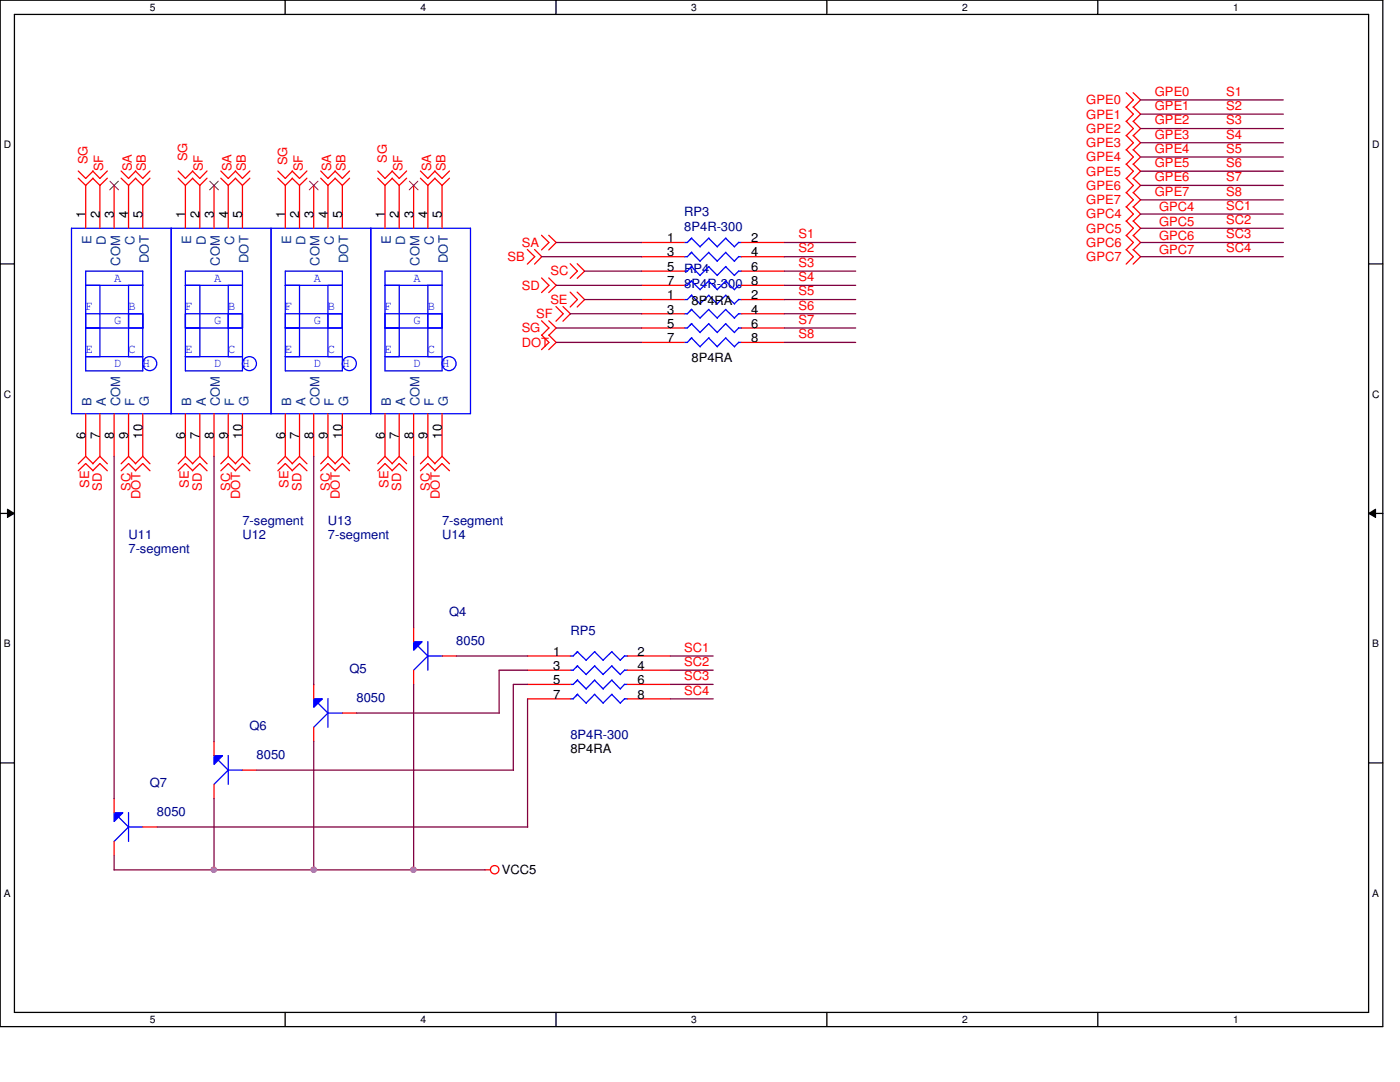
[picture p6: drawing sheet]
<svg xmlns="http://www.w3.org/2000/svg" width="279mm" height="216mm" viewBox="0 0 279 216" stroke-linecap="round" stroke-linejoin="round" font-family="sans-serif">
<path d="M0 0h276v204.9h-276zM2.9 2.9h270.2v199.1h-270.2z" fill="none" stroke="#000" stroke-width=".25"/>
<g fill="#fff">
<path d="M29.9 .3h1.1v2.3h-1.1z"/>
<path d="M29.9 202.3h1.1v2.3h-1.1z"/>
</g>
<path d="M56.9 0v2.9M56.9 202v2.9" fill="none" stroke="#000" stroke-width=".25"/>
<g fill="#fff">
<path d="M83.9 .3h1.1v2.3h-1.1z"/>
<path d="M83.9 202.3h1.1v2.3h-1.1z"/>
</g>
<path d="M111 0v2.9M111 202v2.9" fill="none" stroke="#000" stroke-width=".25"/>
<g fill="#fff">
<path d="M138 .3h1.1v2.3h-1.1z"/>
<path d="M138 202.3h1.1v2.3h-1.1z"/>
</g>
<path d="M165 0v2.9M165 202v2.9" fill="none" stroke="#000" stroke-width=".25"/>
<g fill="#fff">
<path d="M192 .3h1.1v2.3h-1.1z"/>
<path d="M192 202.3h1.1v2.3h-1.1z"/>
</g>
<path d="M219.1 0v2.9M219.1 202v2.9" fill="none" stroke="#000" stroke-width=".25"/>
<g fill="#fff">
<path d="M246.1 .3h1.1v2.3h-1.1z"/>
<path d="M246.1 202.3h1.1v2.3h-1.1z"/>
<path d="M.8 27.8h1.4v2.2h-1.4z"/>
<path d="M273.9 27.8h1.4v2.2h-1.4z"/>
<path d="M.8 77.6h1.4v2.2h-1.4z"/>
<path d="M273.9 77.6h1.4v2.2h-1.4z"/>
</g>
<path d="M0 52.7h2.9M273.1 52.7h2.9" fill="none" stroke="#000" stroke-width=".25"/>
<g fill="#fff">
<path d="M.8 127.3h1.3v2.3h-1.3z"/>
<path d="M273.9 127.3h1.3v2.3h-1.3z"/>
</g>
<path d="M0 102.4h2.9M273.1 102.4h2.9" fill="none" stroke="#000" stroke-width=".25"/>
<path d="M1.5 101.6l1.4 .8-1.4 .9zM273.1 102.4l1.4-.8v1.7z" fill="#000"/>
<path d="M1.5 101.6l1.4 .8-1.4 .9zM273.1 102.4l1.4-.8v1.7z" fill="none" stroke="#000" stroke-width=".2"/>
<g fill="#fff">
<path d="M.8 177.1h1.3v2.3h-1.3z"/>
<path d="M273.9 177.1h1.3v2.3h-1.3z"/>
</g>
<path d="M0 152.2h2.9M273.1 152.2h2.9" fill="none" stroke="#000" stroke-width=".25"/>
<g fill="none" stroke="#f00" stroke-width=".25">
<path d="M224.7 18.5l1.5 1.4-1.5 1.5M226.1 18.5l1.5 1.4-1.5 1.5M15.6 35.6l1.5 1.4 1.5-1.4M15.6 34.1l1.5 1.5 1.5-1.5M18.5 35.6l1.4 1.4 1.5-1.4M18.5 34.1l1.4 1.5 1.5-1.5M24.2 35.6l1.5 1.4 1.4-1.4M24.2 34.1l1.5 1.5 1.4-1.5M27 35.6l1.5 1.4 1.4-1.4M27 34.1l1.5 1.5 1.4-1.5M35.6 35.6l1.4 1.4M35.6 34.1l1.4 1.5 1.5-1.5"/>
<path d="M37 37v8.6M38.4 35.6l1.5 1.4M38.4 34.1l1.5 1.5 1.4-1.5M38.5 35.6l-1.5 1.4M39.9 37v8.6M41.3 35.6l-1.4 1.4M42.7 37v8.6M44.1 35.6l1.5 1.4M44.1 34.1l1.5 1.5 1.4-1.5M45.6 37v8.6M46.9 35.6l1.5 1.4M46.9 34.1l1.5 1.5 1.5-1.5"/>
<path d="M47 35.6l-1.4 1.4M48.4 37v8.6M49.9 35.6l-1.5 1.4M55.5 35.6l1.4 1.4 1.5-1.4M55.5 34.1l1.4 1.5 1.5-1.5M58.3 35.6l1.5 1.4 1.5-1.4M58.3 34.1l1.5 1.5 1.5-1.5M64 35.6l1.4 1.4 1.5-1.4M64 34.1l1.4 1.5 1.5-1.5M66.8 35.6l1.5 1.4 1.5-1.4M66.8 34.1l1.5 1.5 1.5-1.5M75.4 35.6l1.4 1.4 1.5-1.4"/>
<path d="M75.4 34.1l1.4 1.5 1.5-1.5M78.2 35.6l1.5 1.4 1.5-1.4M78.2 34.1l1.5 1.5 1.5-1.5M83.9 35.6l1.5 1.4 1.4-1.4M83.9 34.1l1.5 1.5 1.4-1.5M86.7 35.6l1.5 1.4 1.5-1.4M86.7 34.1l1.5 1.5 1.5-1.5M224.7 21.3l1.5 1.5-1.5 1.5M224.7 24.2l1.5 1.5-1.5 1.4M224.7 35.6l1.5 1.4-1.5 1.5M224.7 27l1.5 1.5-1.5 1.4M224.7 32.7l1.5 1.5-1.5 1.4"/>
<path d="M224.7 38.4l1.5 1.5-1.5 1.4M224.7 29.8l1.5 1.5-1.5 1.5M226.1 21.3l1.5 1.5-1.5 1.5M226.1 24.2l1.5 1.5-1.5 1.4M226.1 35.6l1.5 1.4-1.5 1.5M226.1 27l1.5 1.5-1.5 1.4M226.1 32.7l1.5 1.5-1.5 1.4M226.1 38.4l1.5 1.5-1.5 1.4M226.1 29.8l1.5 1.5-1.5 1.5M105.2 49.8l1.5 1.4-1.5 1.5M106.7 49.8l1.4 1.4-1.4 1.5M108.1 46.9l1.5 1.5-1.5 1.5"/>
<path d="M108.1 55.5l1.5 1.4-1.5 1.5M109.5 46.9l1.5 1.5-1.5 1.5M109.5 55.5l1.5 1.4-1.5 1.5M113.8 58.3l1.4 1.5-1.4 1.5M113.8 52.6l1.4 1.5-1.4 1.4M115.2 58.3l1.5 1.5-1.5 1.5M115.2 52.6l1.5 1.5-1.5 1.4M128.1 59.8h8.5M148 59.8h8.5M224.7 41.2l1.5 1.5-1.5 1.5M224.7 44.1l1.5 1.5-1.5 1.4M224.7 46.9l1.5 1.5-1.5 1.5"/>
<path d="M224.7 49.8l1.5 1.4-1.5 1.5M226.1 41.2l1.5 1.5-1.5 1.5M226.1 44.1l1.5 1.5-1.5 1.4M226.1 46.9l1.5 1.5-1.5 1.5M226.1 49.8l1.5 1.4-1.5 1.5M108.1 66.8l1.5 1.5-1.5 1.5M108.1 64l1.5 1.4-1.5 1.5M109.5 66.8l1.5 1.5-1.5 1.5M109.5 64l1.5 1.4-1.5 1.5M111 61.2l1.4 1.4-1.4 1.5M112.4 61.2l1.4 1.4-1.4 1.5M128.1 62.6h8.5"/>
<path d="M128.1 65.4h8.5M128.1 68.3h8.5M148 62.6h8.5M148 65.4h8.5M148 68.3h8.5M15.6 92.5l1.5-1.4 1.5 1.4M15.6 93.9l1.5-1.4 1.5 1.4M18.5 92.5l1.4-1.4 1.5 1.4M18.5 93.9l1.4-1.4 1.5 1.4M24.2 92.5l1.5-1.4 1.4 1.4M24.2 93.9l1.5-1.4 1.4 1.4M27 92.5l1.5-1.4 1.4 1.4"/>
<path d="M27 93.9l1.5-1.4 1.4 1.4M35.6 93.9l1.4-1.4 1.5 1.4M37 91.1l1.5 1.4M37 91.1l-1.4 1.4M37 82.5v8.6M38.4 93.9l1.5-1.4 1.4 1.4M39.9 91.1l1.4 1.4M39.9 91.1l-1.5 1.4M39.9 82.5v8.6M42.7 82.5v8.6M44.1 93.9l1.5-1.4 1.4 1.4M45.6 91.1l1.4 1.4"/>
<path d="M45.6 91.1l-1.5 1.4M45.6 82.5v8.6M46.9 93.9l1.5-1.4 1.5 1.4M48.4 91.1l1.5 1.4M48.4 91.1l-1.5 1.4M48.4 82.5v8.6M55.5 92.5l1.4-1.4 1.5 1.4M55.5 93.9l1.4-1.4 1.5 1.4M58.3 92.5l1.5-1.4 1.5 1.4M58.3 93.9l1.5-1.4 1.5 1.4M64 92.5l1.4-1.4 1.5 1.4M64 93.9l1.4-1.4 1.5 1.4"/>
<path d="M66.8 92.5l1.5-1.4 1.5 1.4M66.8 93.9l1.5-1.4 1.5 1.4M75.4 93.9l1.4-1.4 1.5 1.4M75.4 92.5l1.4-1.4 1.5 1.4M78.2 92.5l1.5-1.4 1.5 1.4M78.2 93.9l1.5-1.4 1.5 1.4M83.9 92.5l1.5-1.4 1.4 1.4M83.9 93.9l1.5-1.4 1.4 1.4M86.7 92.5l1.5-1.4 1.5 1.4M86.7 93.9l1.5-1.4 1.5 1.4M105.3 130.9h8.5M105.3 133.7h8.5"/>
<path d="M105.3 136.6h8.5M105.3 139.4h8.5M125.2 130.9h8.5M125.2 133.7h8.5M125.2 136.6h8.5M125.2 139.4h8.5M96.7 173.6h1.2"/>
<circle cx="98.7" cy="173.5" r=".84"/>
</g>
<g fill="none" stroke="#00f" stroke-width=".25">
<path d="M34.2 45.6h19.9v36.9h-19.9zM37 54.1h11.4v19.9h-11.4zM37 56.9h11.4M39.9 56.9v14.3M45.6 56.9v14.3M136.6 59.8h.6M138 58.9l1.7 1.8M138 58.9l-.8 .9M141.4 58.9l1.8 1.8M141.5 58.9l-1.8 1.7M144.8 58.9l1.8 1.8M144.9 58.9l-1.8 1.7"/>
<path d="M147.4 59.8h.6M147.4 59.7l-.8 .9M37 65.4h11.4M37 62.6h11.4M37 71.2h11.4M136.6 65.4h.6M136.6 62.6h.6M136.6 68.3h.6M137.7 67.7l.3-.3-.8 .9M138 61.8l1.7 1.7M138 64.6l1.7 1.8M138 67.4l1.7 1.8"/>
<path d="M138 61.7l-.8 .9M138 64.6l-.8 .8M141.4 61.8l1.8 1.7M141.4 64.6l1.8 1.8M141.4 67.4l1.8 1.8M141.5 61.7l-1.8 1.8M141.5 64.6l-1.8 1.7M141.5 67.4l-1.8 1.8M144.8 61.8l1.8 1.7M144.8 64.6l1.8 1.8M144.8 67.4l1.8 1.8M144.9 61.7l-1.8 1.8"/>
<path d="M144.9 64.6l-1.8 1.7M144.9 67.4l-1.8 1.8M147.4 65.4h.6M147.4 62.6h.6M147.4 68.3h.6M147.4 62.6l-.8 .9M147.4 65.4l-.8 .9M147.4 68.3l-.8 .9M115 130.3l.3-.3-.9 .9h-.6M115 136l.3-.3-.9 .9h-.6M115 138.9l.3-.4-.9 .9h-.6M115.2 130l1.8 1.8"/>
<path d="M115.2 132.9l1.8 1.7M115.2 135.7l1.8 1.8M115.2 138.6l1.8 1.7M115.3 132.8l-.3 .4M115.3 132.8l-.9 .9h-.6M118.7 130l1.7 1.8M118.7 132.9l1.7 1.7M118.7 135.7l1.7 1.8M118.7 138.6l1.7 1.7M118.7 130l-1.7 1.7M118.7 132.8l-1.7 1.8M118.7 135.7l-1.7 1.8"/>
<path d="M118.7 138.5l-1.7 1.8M122.1 130l1.7 1.8M122.1 132.9l1.7 1.7M122.1 135.7l1.7 1.8M122.1 138.6l1.7 1.7M122.1 130l-1.7 1.7M122.1 132.8l-1.7 1.8M122.1 135.7l-1.7 1.8M122.1 138.5l-1.7 1.8M124.6 130.9h.7M124.6 133.7h.7M124.6 136.6h.7"/>
<path d="M124.6 139.4h.7M124.7 130.9l-.9 .8M124.7 133.7l-.9 .9M124.7 136.5l-.9 1M124.7 139.4l-.9 .9"/>
<circle cx="49.8" cy="72.6" r="1.4"/>
</g>
<path d="M41.9 36.2l1.7 1.7M43.6 36.2l-1.8 1.7" fill="none" stroke="#804000" stroke-width=".2"/>
<path d="M42.7 150.8h1.7l-1.7 1.7z" fill-rule="evenodd" fill="#00f"/>
<path d="M42.7 150.8h1.7l-1.7 1.7zM43.5 151.6l2.1 2.1h2.8M45.6 150.7v5.8M45.6 153.6l-2.9 2.9" fill="none" stroke="#00f" stroke-width=".25"/>
<path d="M42.7 148v2.8M42.7 156.5v2.8M48.4 153.7h2.8" fill="none" stroke="#f00" stroke-width=".25"/>
<path d="M22.8 162.2h1.7l-1.7 1.7z" fill-rule="evenodd" fill="#00f"/>
<g fill="none" stroke="#00f" stroke-width=".25">
<path d="M14.3 45.6h19.9v36.9h-19.9zM17.1 54.1h11.4v19.9h-11.4zM17.1 56.9h11.4M19.9 56.9v14.3M25.7 56.9v14.3M17.1 65.4h11.4M17.1 62.6h11.4M17.1 71.2h11.4M22.8 162.2h1.7l-1.7 1.7zM23.6 163l2.1 2h2.8M25.7 162.1v5.8M25.7 165l-2.9 2.9"/>
<circle cx="29.9" cy="72.6" r="1.4"/>
</g>
<g fill="none" stroke="#f00" stroke-width=".25">
<path d="M17.1 37v8.6M19.9 37v8.6M22.8 37v8.6M25.7 37v8.6M28.5 37v8.6M17.1 82.5v8.6M19.9 82.5v8.6M22.8 82.5v8.6M25.7 82.5v8.6M28.5 82.5v8.6M22.8 159.3v2.9M22.8 167.9v2.8"/>
<path d="M28.5 165h2.8"/>
</g>
<path d="M21.9 36.2l1.8 1.7M23.6 36.2l-1.7 1.7" fill="none" stroke="#804000" stroke-width=".2"/>
<path d="M82.5 128.1h1.7l-1.7 1.7z" fill-rule="evenodd" fill="#00f"/>
<g fill="none" stroke="#00f" stroke-width=".25">
<path d="M74 45.6h19.9v36.9h-19.9zM76.8 54.1h11.4v19.9h-11.4zM76.8 56.9h11.4M79.7 56.9v14.3M85.4 56.9v14.3M136.6 54.1h.6M136.6 56.9h.6M136.6 48.4h.6M136.6 51.2h.6M137.7 53.5l.3-.3-.8 .9M137.7 56.3l.3-.3-.8 .9M138 47.5l1.7 1.8"/>
<path d="M138 50.4l1.7 1.8M138 53.2l1.7 1.8M138 56.1l1.7 1.7M138 47.5l-.8 .9M138 50.3l-.8 .9M141.4 47.5l1.8 1.8M141.4 50.4l1.8 1.8M141.4 53.2l1.8 1.8M141.4 56.1l1.8 1.7M141.5 47.5l-1.8 1.7M141.5 50.3l-1.8 1.8M141.5 53.2l-1.8 1.7"/>
<path d="M141.5 56l-1.8 1.8M144.8 47.5l1.8 1.8M144.8 50.4l1.8 1.8M144.8 53.2l1.8 1.8M144.8 56.1l1.8 1.7M144.9 47.5l-1.8 1.7M144.9 50.3l-1.8 1.8M144.9 53.2l-1.8 1.7M144.9 56l-1.8 1.8M147.4 54.1h.6M147.4 56.9h.6M147.4 48.4h.6"/>
<path d="M147.4 51.2h.6M147.4 48.3l-.8 .9M147.4 51.2l-.8 .9M147.4 54.1l-.8 .8M147.4 56.9l-.8 .9M76.8 65.4h11.4M76.8 62.6h11.4M76.8 71.2h11.4M82.5 128.1h1.7l-1.7 1.7zM83.4 128.9l2 2h2.9M85.4 128v5.7M85.4 130.9l-2.9 2.8"/>
<circle cx="89.6" cy="72.6" r="1.4"/>
</g>
<g fill="none" stroke="#f00" stroke-width=".25">
<path d="M76.8 37v8.6M79.7 37v8.6M82.5 37v8.6M85.4 37v8.6M88.2 37v8.6M128.1 48.4h8.5M128.1 51.2h8.5M128.1 54.1h8.5M128.1 56.9h8.5M148 48.4h8.5M148 51.2h8.5M148 54.1h8.5"/>
<path d="M148 56.9h8.5M76.8 82.5v8.6M79.7 82.5v8.6M82.5 82.5v8.6M85.4 82.5v8.6M88.2 82.5v8.6M82.5 125.2v2.9M82.5 133.7v2.9M88.2 130.9h2.9"/>
</g>
<path d="M81.7 36.2l1.7 1.7M83.4 36.2l-1.7 1.7" fill="none" stroke="#804000" stroke-width=".2"/>
<path d="M62.6 139.4h1.7l-1.7 1.7z" fill-rule="evenodd" fill="#00f"/>
<g fill="none" stroke="#00f" stroke-width=".25">
<path d="M54.1 45.6h19.9v36.9h-19.9zM56.9 54.1h11.4v19.9h-11.4zM56.9 56.9h11.4M59.8 56.9v14.3M65.4 56.9v14.3M56.9 65.4h11.4M56.9 62.6h11.4M56.9 71.2h11.4M62.6 139.4h1.7l-1.7 1.7zM65.4 139.4v5.7M63.4 140.3l2 2h3M65.5 142.2l-2.9 2.9"/>
<circle cx="69.7" cy="72.6" r="1.4"/>
</g>
<g fill="none" stroke="#f00" stroke-width=".25">
<path d="M56.9 37v8.6M59.8 37v8.6M62.6 37v8.6M65.4 37v8.6M68.3 37v8.6M56.9 82.5v8.6M59.8 82.5v8.6M62.6 82.5v8.6M65.4 82.5v8.6M68.3 82.5v8.6M62.6 136.6v2.8M62.6 145.1v2.9"/>
<path d="M68.3 142.3h2.9"/>
</g>
<path d="M61.8 36.2l1.7 1.7M63.5 36.2l-1.8 1.7" fill="none" stroke="#804000" stroke-width=".2"/>
<g fill="none" stroke="#800040" stroke-width=".25">
<path d="M227.6 19.9h28.5M227.6 31.3h28.5M227.6 25.7h28.5M227.6 28.5h28.5M227.6 22.8h28.5M227.6 39.9h28.5M227.6 37h28.5M227.6 34.2h28.5M108.1 51.2h20M111 56.9h17.1M111 48.4h17.1M116.7 59.8h11.4"/>
<path d="M116.7 54.1h11.4M156.5 51.2h14.3M156.5 59.8h14.3M156.5 54.1h14.3M156.5 56.9h14.3M156.5 48.4h14.3M227.6 51.2h28.5M227.6 42.7h28.5M227.6 45.6h28.5M227.6 48.4h28.5M111 65.4h17.1M111 68.3h17.1"/>
<path d="M113.8 62.6h14.3M156.5 62.6h14.3M156.5 65.4h14.3M156.5 68.3h14.3M22.8 91.1v68.3M42.7 91.1v56.9M62.6 91.1v45.5M82.5 91.1v34.2M82.5 136.6v37M91.1 130.9h14.2M105.3 139.4v25.7M105.3 133.7h-5.7v8.6"/>
<path d="M105.3 136.6h-2.9v17.1M133.7 133.7h8.6M133.7 136.6h8.6M133.7 130.9h8.6M133.7 139.4h8.6M42.7 159.3v14.3M51.2 153.7h51.3M62.6 148v25.6M71.2 142.3h28.5M22.8 170.7v2.9M22.8 173.6h74M31.3 165h74"/>
</g>
<circle cx="62.6" cy="173.5" r=".55" fill="#f0f"/>
<circle cx="62.6" cy="173.5" r=".55" fill="none" stroke="#f0f" stroke-width=".25"/>
<circle cx="42.7" cy="173.5" r=".55" fill="#f0f"/>
<circle cx="42.7" cy="173.5" r=".55" fill="none" stroke="#f0f" stroke-width=".25"/>
<circle cx="82.5" cy="173.5" r=".55" fill="#f0f"/>
<circle cx="82.5" cy="173.5" r=".55" fill="none" stroke="#f0f" stroke-width=".25"/>
<g font-size="2.5" fill="#f00">
<text x="216.8" y="23.7">GPE1</text>
<text x="216.8" y="20.8">GPE0</text>
<text x="230.5" y="19.1">GPE0</text>
<text x="230.5" y="21.9">GPE1</text>
<text x="244.7" y="19.1">S1</text>
<text x="244.7" y="21.9">S2</text>
<text x="216.8" y="26.5">GPE2</text>
<text x="216.8" y="29.3">GPE3</text>
<text x="230.5" y="24.8">GPE2</text>
<text x="230.5" y="27.6">GPE3</text>
<text x="244.7" y="24.8">S3</text>
<text x="244.7" y="27.6">S4</text>
<text x="17.5" y="32.8" transform="rotate(-90 17.5 32.8)">SG</text>
<text x="20.6" y="34.2" transform="rotate(-90 20.6 34.2)">SF</text>
<text x="26.3" y="34.2" transform="rotate(-90 26.3 34.2)">SA</text>
<text x="29.1" y="34.2" transform="rotate(-90 29.1 34.2)">SB</text>
<text x="37.4" y="32.2" transform="rotate(-90 37.4 32.2)">SG</text>
<text x="40.5" y="34.2" transform="rotate(-90 40.5 34.2)">SF</text>
<text x="46.2" y="34.2" transform="rotate(-90 46.2 34.2)">SA</text>
<text x="49.1" y="34.2" transform="rotate(-90 49.1 34.2)">SB</text>
<text x="57.3" y="33" transform="rotate(-90 57.3 33)">SG</text>
<text x="60.5" y="34.2" transform="rotate(-90 60.5 34.2)">SF</text>
<text x="66.1" y="34.2" transform="rotate(-90 66.1 34.2)">SA</text>
<text x="69" y="34.2" transform="rotate(-90 69 34.2)">SB</text>
<text x="77.2" y="32.5" transform="rotate(-90 77.2 32.5)">SG</text>
<text x="80.3" y="34.2" transform="rotate(-90 80.3 34.2)">SF</text>
<text x="86" y="34.2" transform="rotate(-90 86 34.2)">SA</text>
<text x="88.9" y="34.2" transform="rotate(-90 88.9 34.2)">SB</text>
<text x="216.8" y="35.1">GPE5</text>
<text x="216.8" y="32.2">GPE4</text>
<text x="230.5" y="30.5">GPE4</text>
<text x="230.5" y="33.3">GPE5</text>
<text x="244.7" y="30.5">S5</text>
<text x="244.7" y="33.3">S6</text>
<text x="216.8" y="37.9">GPE6</text>
<text x="216.8" y="40.7">GPE7</text>
<text x="230.5" y="39">GPE7</text>
<text x="230.5" y="36.2">GPE6</text>
<text x="244.7" y="39">S8</text>
<text x="244.7" y="36.2">S7</text>
<text x="244.7" y="41.9">SC1</text>
<text x="159.3" y="47.5">S1</text>
<text x="216.8" y="43.6">GPC4</text>
<text x="216.8" y="46.4">GPC5</text>
<text x="231.3" y="47.8">GPC6</text>
<text x="231.3" y="42.2">GPC4</text>
<text x="231.3" y="45">GPC5</text>
<text x="244.7" y="47.5">SC3</text>
<text x="244.7" y="44.7">SC2</text>
<text x="101.3" y="52.1">SB</text>
<text x="104.1" y="49.3">SA</text>
<text x="159.3" y="53.3">S3</text>
<text x="159.3" y="50.4">S2</text>
<text x="216.8" y="49.3">GPC6</text>
<text x="216.8" y="52.1">GPC7</text>
<text x="231.3" y="50.7">GPC7</text>
<text x="244.7" y="50.4">SC4</text>
<text x="104.1" y="57.8">SD</text>
<text x="109.9" y="54.9">SC</text>
<text x="159.3" y="56.1">S4</text>
<text x="159.3" y="58.9">S5</text>
<text x="107" y="63.5">SF</text>
<text x="109.9" y="60.6">SE</text>
<text x="159.3" y="61.8">S6</text>
<text x="159.3" y="64.6">S7</text>
<text x="104.1" y="69.2">DOT</text>
<text x="104.1" y="66.3">SG</text>
<text x="159.3" y="67.5">S8</text>
<text x="17.8" y="97.3" transform="rotate(-90 17.8 97.3)">SE</text>
<text x="20.3" y="97.9" transform="rotate(-90 20.3 97.9)">SD</text>
<text x="26" y="97.9" transform="rotate(-90 26 97.9)">SC</text>
<text x="28" y="99.6" transform="rotate(-90 28 99.6)">DOT</text>
<text x="37.7" y="97.3" transform="rotate(-90 37.7 97.3)">SE</text>
<text x="40.3" y="97.9" transform="rotate(-90 40.3 97.9)">SD</text>
<text x="45.9" y="97.9" transform="rotate(-90 45.9 97.9)">SC</text>
<text x="47.9" y="99.6" transform="rotate(-90 47.9 99.6)">DOT</text>
<text x="57.6" y="97.3" transform="rotate(-90 57.6 97.3)">SE</text>
<text x="60.2" y="97.9" transform="rotate(-90 60.2 97.9)">SD</text>
<text x="65.8" y="97.9" transform="rotate(-90 65.8 97.9)">SC</text>
<text x="67.8" y="99.6" transform="rotate(-90 67.8 99.6)">DOT</text>
<text x="77.5" y="97.3" transform="rotate(-90 77.5 97.3)">SE</text>
<text x="80.1" y="97.9" transform="rotate(-90 80.1 97.9)">SD</text>
<text x="85.8" y="97.9" transform="rotate(-90 85.8 97.9)">SC</text>
<text x="87.8" y="99.6" transform="rotate(-90 87.8 99.6)">DOT</text>
<text x="136.6" y="130">SC1</text>
<text x="136.6" y="132.9">SC2</text>
<text x="136.6" y="135.7">SC3</text>
<text x="136.6" y="138.6">SC4</text>
</g>
<g font-size="2.5">
<text x="17.1" y="43.6" transform="rotate(-90 17.1 43.6)">1</text>
<text x="19.9" y="43.6" transform="rotate(-90 19.9 43.6)">2</text>
<text x="22.7" y="43.6" transform="rotate(-90 22.7 43.6)">3</text>
<text x="25.6" y="43.6" transform="rotate(-90 25.6 43.6)">4</text>
<text x="28.4" y="43.6" transform="rotate(-90 28.4 43.6)">5</text>
<text x="37" y="43.6" transform="rotate(-90 37 43.6)">1</text>
<text x="39.8" y="43.6" transform="rotate(-90 39.8 43.6)">2</text>
<text x="42.7" y="43.6" transform="rotate(-90 42.7 43.6)">3</text>
<text x="45.5" y="43.6" transform="rotate(-90 45.5 43.6)">4</text>
<text x="48.3" y="43.6" transform="rotate(-90 48.3 43.6)">5</text>
<text x="56.9" y="43.6" transform="rotate(-90 56.9 43.6)">1</text>
<text x="59.7" y="43.6" transform="rotate(-90 59.7 43.6)">2</text>
<text x="62.6" y="43.6" transform="rotate(-90 62.6 43.6)">3</text>
<text x="65.4" y="43.6" transform="rotate(-90 65.4 43.6)">4</text>
<text x="68.3" y="43.6" transform="rotate(-90 68.3 43.6)">5</text>
<text x="76.8" y="43.6" transform="rotate(-90 76.8 43.6)">1</text>
<text x="79.6" y="43.6" transform="rotate(-90 79.6 43.6)">2</text>
<text x="82.5" y="43.6" transform="rotate(-90 82.5 43.6)">3</text>
<text x="85.3" y="43.6" transform="rotate(-90 85.3 43.6)">4</text>
<text x="88.2" y="43.6" transform="rotate(-90 88.2 43.6)">5</text>
<text x="133.1" y="48.3">1</text>
<text x="133.1" y="51.2">3</text>
<text x="149.9" y="48.3">2</text>
<text x="149.9" y="51.2">4</text>
<text x="133.1" y="59.7">1</text>
<text x="133.1" y="54.1">5</text>
<text x="133.1" y="56.9">7</text>
<text x="149.9" y="59.7">2</text>
<text x="149.9" y="54.1">6</text>
<text x="149.9" y="56.9">8</text>
<text x="133.1" y="62.6">3</text>
<text x="133.1" y="65.4">5</text>
<text x="138" y="60.9">8P4RA</text>
<text x="149.9" y="62.6">4</text>
<text x="149.9" y="65.4">6</text>
<text x="133.1" y="68.3">7</text>
<text x="149.9" y="68.3">8</text>
<text x="138" y="72.3">8P4RA</text>
<text x="17.1" y="87.5" transform="rotate(-90 17.1 87.5)">6</text>
<text x="19.9" y="87.5" transform="rotate(-90 19.9 87.5)">7</text>
<text x="22.7" y="87.5" transform="rotate(-90 22.7 87.5)">8</text>
<text x="25.6" y="87.5" transform="rotate(-90 25.6 87.5)">9</text>
<text x="28.4" y="87.5" transform="rotate(-90 28.4 87.5)">10</text>
<text x="37" y="87.5" transform="rotate(-90 37 87.5)">6</text>
<text x="39.8" y="87.5" transform="rotate(-90 39.8 87.5)">7</text>
<text x="42.7" y="87.5" transform="rotate(-90 42.7 87.5)">8</text>
<text x="45.5" y="87.5" transform="rotate(-90 45.5 87.5)">9</text>
<text x="48.3" y="87.5" transform="rotate(-90 48.3 87.5)">10</text>
<text x="56.9" y="87.5" transform="rotate(-90 56.9 87.5)">6</text>
<text x="59.7" y="87.5" transform="rotate(-90 59.7 87.5)">7</text>
<text x="62.6" y="87.5" transform="rotate(-90 62.6 87.5)">8</text>
<text x="65.4" y="87.5" transform="rotate(-90 65.4 87.5)">9</text>
<text x="68.3" y="87.5" transform="rotate(-90 68.3 87.5)">10</text>
<text x="76.8" y="87.5" transform="rotate(-90 76.8 87.5)">6</text>
<text x="79.6" y="87.5" transform="rotate(-90 79.6 87.5)">7</text>
<text x="82.5" y="87.5" transform="rotate(-90 82.5 87.5)">8</text>
<text x="85.3" y="87.5" transform="rotate(-90 85.3 87.5)">9</text>
<text x="88.2" y="87.5" transform="rotate(-90 88.2 87.5)">10</text>
<text x="110.4" y="130.9">1</text>
<text x="127.2" y="130.9">2</text>
<text x="110.4" y="133.7">3</text>
<text x="110.4" y="136.5">5</text>
<text x="127.2" y="133.7">4</text>
<text x="127.2" y="136.5">6</text>
<text x="110.4" y="139.4">7</text>
<text x="127.2" y="139.4">8</text>
<text x="113.8" y="150.2">8P4RA</text>
<text x="100.2" y="174.4">VCC5</text>
</g>
<g font-size="2.5" fill="#000080">
<text x="136.6" y="43">RP3</text>
<text x="136.6" y="46.1">8P4R-300</text>
<text x="136.6" y="54.4">RP4</text>
<text x="136.6" y="57.5">8P4R-300</text>
<text x="25.7" y="107.6">U11</text>
<text x="48.4" y="107.6">U12</text>
<text x="48.4" y="104.7">7-segment</text>
<text x="65.4" y="104.7">U13</text>
<text x="65.4" y="107.6">7-segment</text>
<text x="88.2" y="107.6">U14</text>
<text x="88.2" y="104.7">7-segment</text>
<text x="25.7" y="110.4">7-segment</text>
<text x="89.7" y="122.9">Q4</text>
<text x="91.1" y="128.6">8050</text>
<text x="113.8" y="126.6">RP5</text>
<text x="69.7" y="134.3">Q5</text>
<text x="71.2" y="140">8050</text>
<text x="49.8" y="145.7">Q6</text>
<text x="113.8" y="147.4">8P4R-300</text>
<text x="51.2" y="151.4">8050</text>
<text x="29.9" y="157.1">Q7</text>
<text x="31.3" y="162.8">8050</text>
</g>
<g font-size="2.5" fill="#004080">
<text x="18.3" y="48.7" transform="rotate(-90 18.3 48.7)">E</text>
<text x="21.1" y="48.9" transform="rotate(-90 21.1 48.9)">D</text>
<text x="24" y="53" transform="rotate(-90 24 53)">COM</text>
<text x="26.8" y="48.9" transform="rotate(-90 26.8 48.9)">C</text>
<text x="29.7" y="52.5" transform="rotate(-90 29.7 52.5)">DOT</text>
<text x="38.2" y="48.7" transform="rotate(-90 38.2 48.7)">E</text>
<text x="41.1" y="48.9" transform="rotate(-90 41.1 48.9)">D</text>
<text x="43.9" y="53" transform="rotate(-90 43.9 53)">COM</text>
<text x="46.7" y="48.9" transform="rotate(-90 46.7 48.9)">C</text>
<text x="49.6" y="52.5" transform="rotate(-90 49.6 52.5)">DOT</text>
<text x="58.1" y="48.7" transform="rotate(-90 58.1 48.7)">E</text>
<text x="61" y="48.9" transform="rotate(-90 61 48.9)">D</text>
<text x="63.8" y="53" transform="rotate(-90 63.8 53)">COM</text>
<text x="66.6" y="48.9" transform="rotate(-90 66.6 48.9)">C</text>
<text x="69.5" y="52.5" transform="rotate(-90 69.5 52.5)">DOT</text>
<text x="78" y="48.7" transform="rotate(-90 78 48.7)">E</text>
<text x="80.9" y="48.9" transform="rotate(-90 80.9 48.9)">D</text>
<text x="83.7" y="53" transform="rotate(-90 83.7 53)">COM</text>
<text x="86.6" y="48.9" transform="rotate(-90 86.6 48.9)">C</text>
<text x="89.4" y="52.5" transform="rotate(-90 89.4 52.5)">DOT</text>
<text x="18.3" y="81.1" transform="rotate(-90 18.3 81.1)">B</text>
<text x="21.1" y="81.1" transform="rotate(-90 21.1 81.1)">A</text>
<text x="24" y="81.1" transform="rotate(-90 24 81.1)">COM</text>
<text x="26.8" y="81.1" transform="rotate(-90 26.8 81.1)">F</text>
<text x="29.7" y="81.1" transform="rotate(-90 29.7 81.1)">G</text>
<text x="38.2" y="81.1" transform="rotate(-90 38.2 81.1)">B</text>
<text x="41.1" y="81.1" transform="rotate(-90 41.1 81.1)">A</text>
<text x="43.9" y="81.1" transform="rotate(-90 43.9 81.1)">COM</text>
<text x="46.7" y="81.1" transform="rotate(-90 46.7 81.1)">F</text>
<text x="49.6" y="81.1" transform="rotate(-90 49.6 81.1)">G</text>
<text x="58.1" y="81.1" transform="rotate(-90 58.1 81.1)">B</text>
<text x="61" y="81.1" transform="rotate(-90 61 81.1)">A</text>
<text x="63.8" y="81.1" transform="rotate(-90 63.8 81.1)">COM</text>
<text x="66.6" y="81.1" transform="rotate(-90 66.6 81.1)">F</text>
<text x="69.5" y="81.1" transform="rotate(-90 69.5 81.1)">G</text>
<text x="78" y="81.1" transform="rotate(-90 78 81.1)">B</text>
<text x="80.9" y="81.1" transform="rotate(-90 80.9 81.1)">A</text>
<text x="83.7" y="81.1" transform="rotate(-90 83.7 81.1)">COM</text>
<text x="86.6" y="81.1" transform="rotate(-90 86.6 81.1)">F</text>
<text x="89.4" y="81.1" transform="rotate(-90 89.4 81.1)">G</text>
</g>
<g font-size="2.5" fill="#00f">
<text x="22.8" y="56.2">A</text>
<text x="42.7" y="56.2">A</text>
<text x="62.6" y="56.2">A</text>
<text x="82.5" y="56.2">A</text>
<text x="17.1" y="61.8">F</text>
<text x="22.8" y="64.7">G</text>
<text x="25.7" y="61.8">B</text>
<text x="37" y="61.8">F</text>
<text x="42.7" y="64.7">G</text>
<text x="45.6" y="61.8">B</text>
<text x="56.9" y="61.8">F</text>
<text x="62.6" y="64.7">G</text>
<text x="65.4" y="61.8">B</text>
<text x="76.8" y="61.8">F</text>
<text x="82.5" y="64.7">G</text>
<text x="85.4" y="61.8">B</text>
<text x="17.1" y="70.4">E</text>
<text x="25.7" y="70.4">C</text>
<text x="37" y="70.4">E</text>
<text x="45.6" y="70.4">C</text>
<text x="56.9" y="70.4">E</text>
<text x="65.4" y="70.4">C</text>
<text x="76.8" y="70.4">E</text>
<text x="85.4" y="70.4">C</text>
<text x="22.8" y="73.2">D</text>
<text x="28.5" y="73.2">H</text>
<text x="42.7" y="73.2">D</text>
<text x="48.4" y="73.2">H</text>
<text x="62.6" y="73.2">D</text>
<text x="68.3" y="73.2">H</text>
<text x="82.5" y="73.2">D</text>
<text x="88.2" y="73.2">H</text>
</g>
<g font-size="2">
<text x="29.9" y="2.2">5</text>
<text x="83.9" y="2.2">4</text>
<text x="138" y="2.2">3</text>
<text x="192" y="2.2">2</text>
<text x="246.1" y="2.2">1</text>
<text x=".8" y="29.6">D</text>
<text x="273.9" y="29.6">D</text>
<text x=".8" y="79.4">C</text>
<text x="273.9" y="79.4">C</text>
<text x=".8" y="129.2">B</text>
<text x="273.9" y="129.2">B</text>
<text x=".8" y="178.9">A</text>
<text x="273.9" y="178.9">A</text>
<text x="29.9" y="204.1">5</text>
<text x="83.9" y="204.1">4</text>
<text x="138" y="204.1">3</text>
<text x="192" y="204.1">2</text>
<text x="246.1" y="204.1">1</text>
</g>
</svg>
